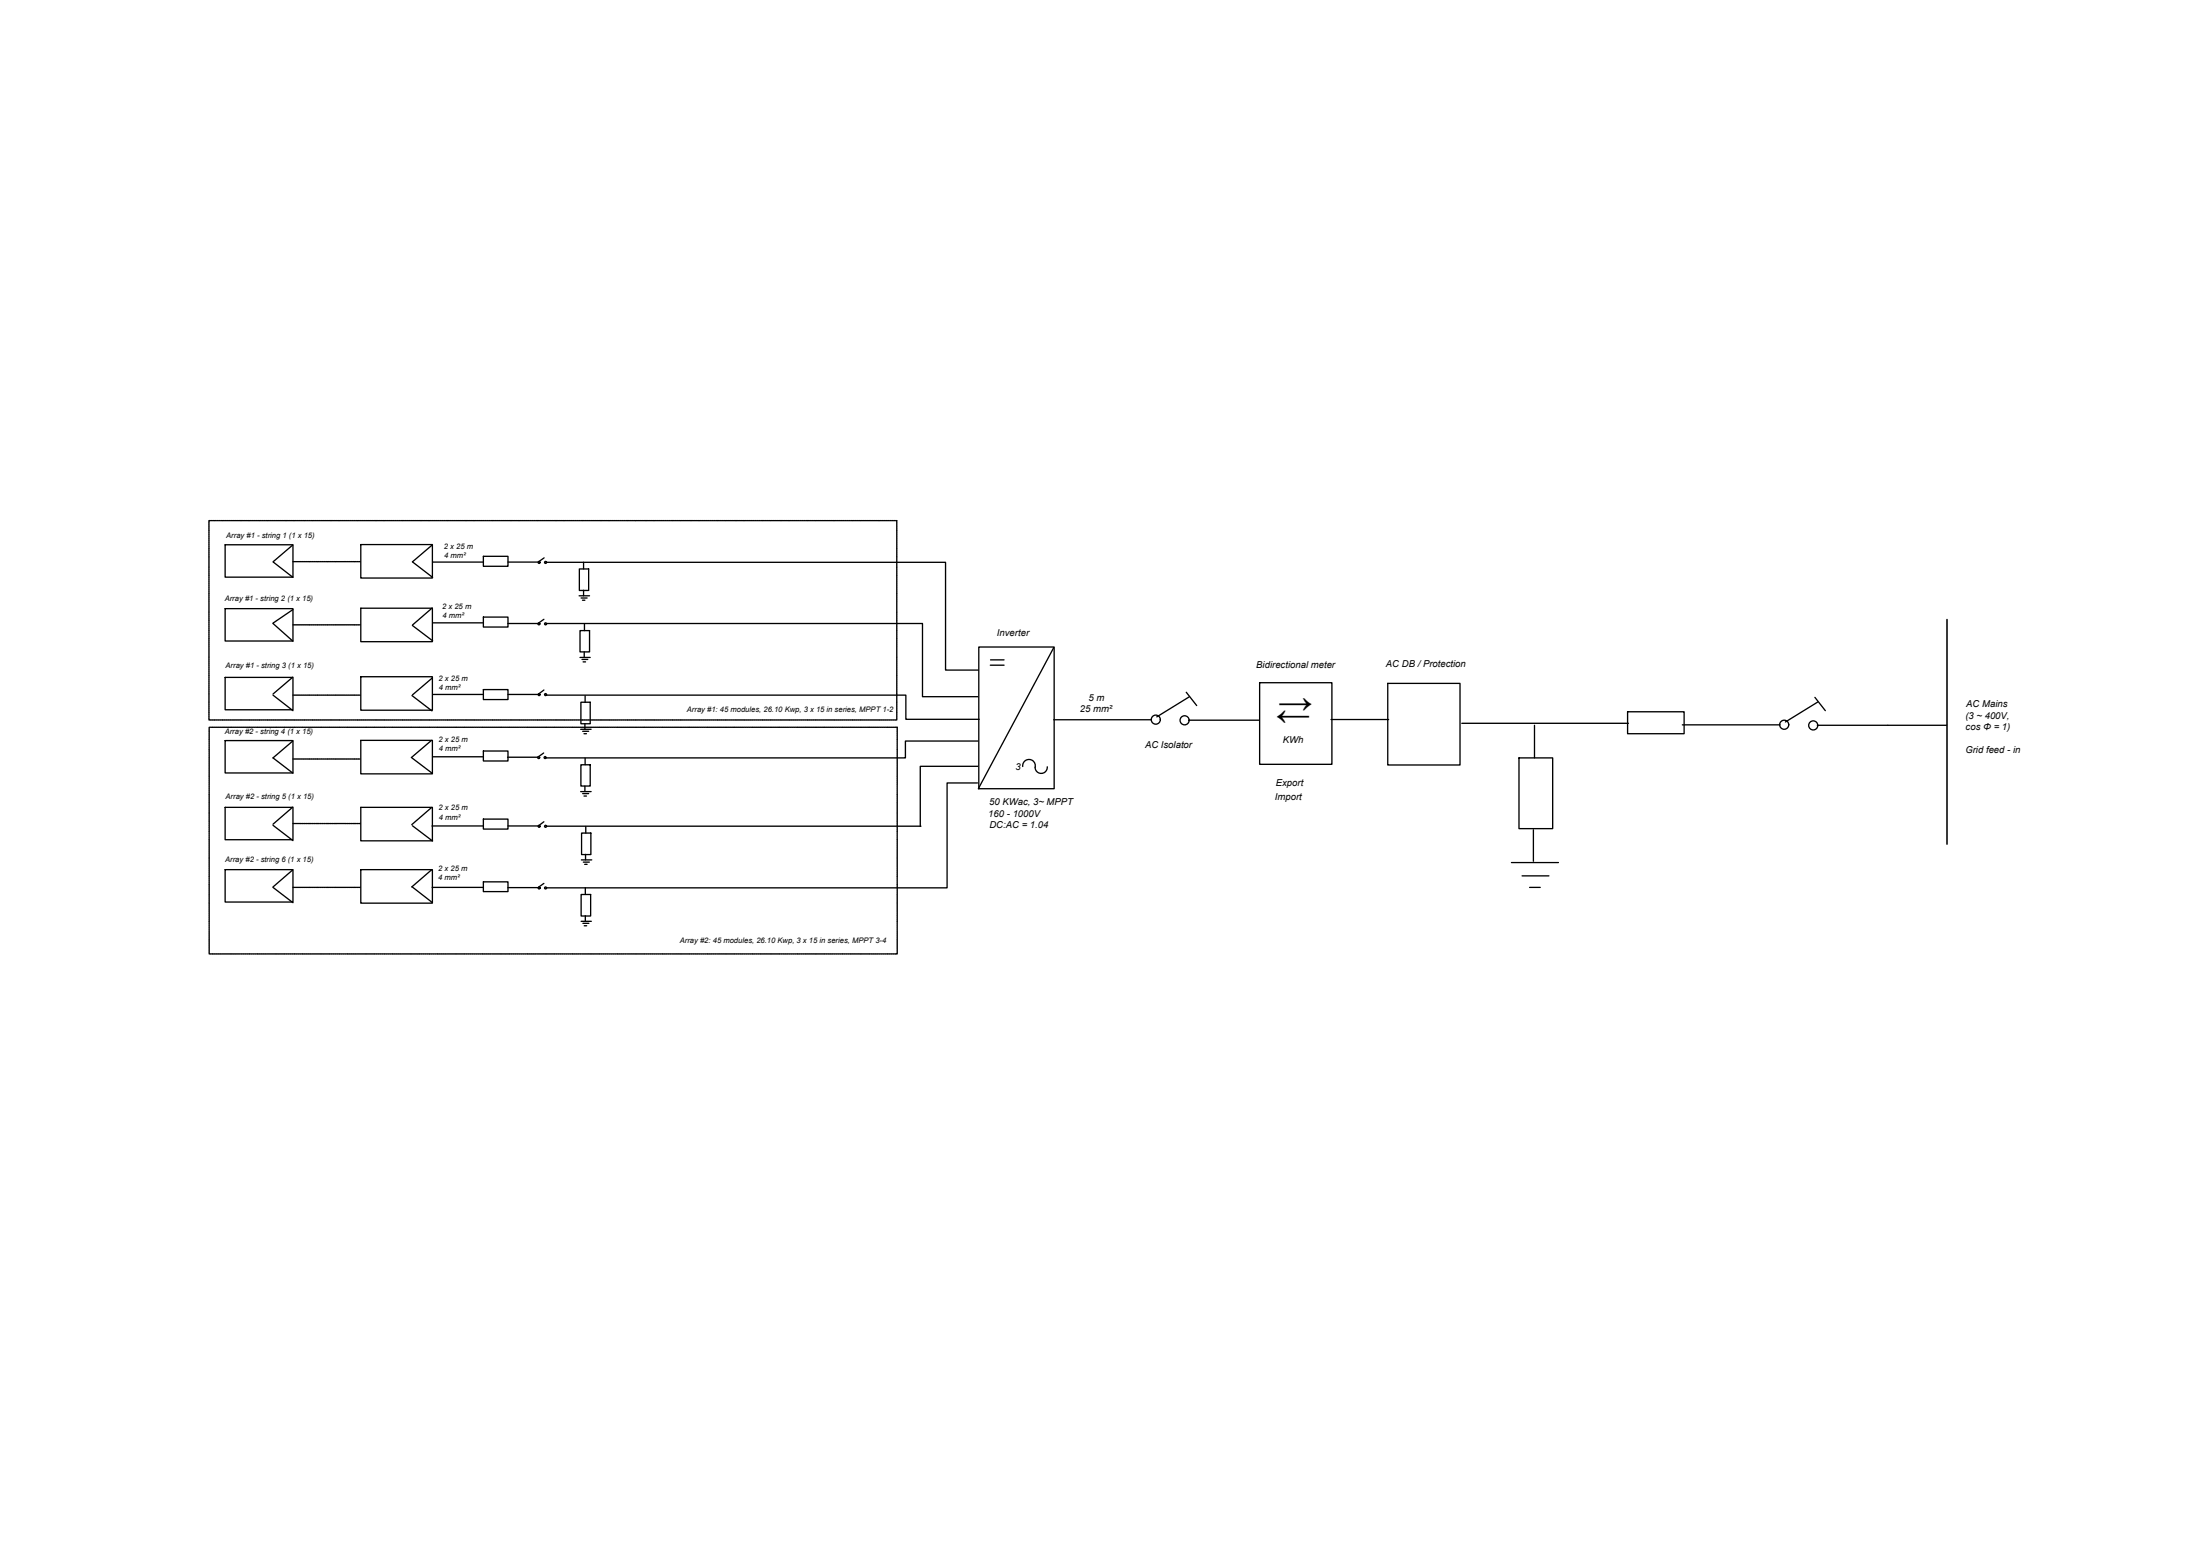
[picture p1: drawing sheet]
<svg xmlns="http://www.w3.org/2000/svg" width="420mm" height="297mm" viewBox="0 0 420 297" stroke-linecap="round" stroke-linejoin="round" font-family="sans-serif">
<!-- layer: 0 -->
<g fill="none" stroke="#000" stroke-width=".25">
<path d="M39.9 99.7v.3M40.1 99.4h-.2v.2M40.2 99.4h.3M40.6 99.4h.7M41.4 99.4h.3M41.8 99.4h.3M42.1 99.4h.8M43 99.4h.3M43.3 99.4h.3M43.7 99.4h.3M44.1 99.4h.3M44.5 99.4h.3"/>
<path d="M44.9 99.4h.3M45.3 99.4h.3M45.7 99.4h.7M46.5 99.4h.3M46.8 99.4h.3M47.2 99.4h.7M48 99.4h.3M48.4 99.4h.3M48.8 99.4h.3M49.2 99.4h.7M50 99.4h.3M50.4 99.4h.3"/>
<path d="M50.7 99.4h.8M51.5 99.4h.3M51.9 99.4h.3M52.3 99.4h.3M52.7 99.4h.3M53.1 99.4h.3M53.5 99.4h.3M53.9 99.4h.3M54.3 99.4h.7M55.1 99.4h.3M55.4 99.4h.3M55.8 99.4h.7"/>
<path d="M56.6 99.4h.3M57 99.4h.3M57.4 99.4h.3M57.8 99.4h.7M58.6 99.4h.3M59 99.4h.3M59.3 99.4h.8M60.1 99.4h.3M60.5 99.4h.3M60.9 99.4h.3M61.3 99.4h.3M61.7 99.4h.3"/>
<path d="M62.1 99.4h.3M62.5 99.4h.3M62.9 99.4h.7M63.7 99.4h.3M64 99.4h.3M64.4 99.4h.7M65.2 99.4h.3M65.6 99.4h.3M66 99.4h.3M66.4 99.4h.3M66.8 99.4h.3M67.2 99.4h.3"/>
<path d="M67.5 99.4h.3M67.9 99.4h.8M68.7 99.4h.3M69.1 99.4h.3M69.5 99.4h.3M69.9 99.4h.3M70.3 99.4h.3M70.7 99.4h.3M71.1 99.4h.3M71.4 99.4h.8M72.2 99.4h.3M72.6 99.4h.3"/>
<path d="M73 99.4h.7M73.8 99.4h.3M74.2 99.4h.3M74.6 99.4h.3M75 99.4h.3M75.4 99.4h.3M75.8 99.4h.3M76.1 99.4h.3M76.5 99.4h.7M77.3 99.4h.3M77.7 99.4h.3M78.1 99.4h.3"/>
<path d="M78.5 99.4h.3M78.9 99.4h.3M79.3 99.4h.3M79.7 99.4h.3M80 99.4h.8M80.8 99.4h.3M81.2 99.4h.3M81.6 99.4h.7M82.4 99.4h.3M82.8 99.4h.3M83.2 99.4h.3M83.6 99.4h.3"/>
<path d="M84 99.4h.3M84.4 99.4h.3M84.7 99.4h.3M85.1 99.4h.7M85.9 99.4h.3M86.3 99.4h.3M86.7 99.4h.3M87.1 99.4h.3M87.5 99.4h.3M87.9 99.4h.3M88.3 99.4h.2M88.6 99.4h.8"/>
<path d="M89.4 99.4h.3M89.8 99.4h.3M90.2 99.4h.7M91 99.4h.3M91.4 99.4h.3M91.8 99.4h.3M92.1 99.4h.4M92.6 99.4h.3M92.9 99.4h.3M93.3 99.4h.3M93.7 99.4h.7M94.5 99.4h.3"/>
<path d="M94.9 99.4h.3M95.3 99.4h.3M95.7 99.4h.3M96.1 99.4h.3M96.5 99.4h.3M96.8 99.4h.3M97.2 99.4h.7M98 99.4h.3M98.4 99.4h.3M98.8 99.4h.7M99.6 99.4h.3M100 99.4h.3"/>
<path d="M100.4 99.4h.3M100.7 99.4h.4M101.2 99.4h.3M101.5 99.4h.3M101.9 99.4h.3M102.3 99.4h.7M103.1 99.4h.3M103.5 99.4h.3M103.9 99.4h.3M104.3 99.4h.3M104.7 99.4h.3M105.1 99.4h.3"/>
<path d="M105.4 99.4h.3M105.8 99.4h.7M106.6 99.4h.3M107 99.4h.3M107.4 99.4h.7M108.2 99.4h.3M108.6 99.4h.3M109 99.4h.2M109.3 99.4h.4M109.8 99.4h.3M110.1 99.4h.3M110.5 99.4h.3"/>
<path d="M110.9 99.4h.7M111.7 99.4h.3M112.1 99.4h.3M112.5 99.4h.3M112.8 99.4h.4M113.3 99.4h.3M113.7 99.4h.2M114 99.4h.3M114.4 99.4h.7M115.2 99.4h.3M115.6 99.4h.3M116 99.4h.7"/>
<path d="M116.8 99.4h.3M117.2 99.4h.3M117.5 99.4h.3M117.9 99.4h.4M118.3 99.4h.3M118.7 99.4h.3M119.1 99.4h.3M119.5 99.4h.7M120.3 99.4h.3M120.7 99.4h.3M121.1 99.4h.7M121.9 99.4h.3"/>
<path d="M122.2 99.4h.3M122.6 99.4h.3M123 99.4h.7M123.8 99.4h.3M124.2 99.4h.3M124.6 99.4h.7M125.4 99.4h.3M125.8 99.4h.3M126.1 99.4h.3M126.5 99.4h.4M126.9 99.4h.3M127.3 99.4h.3"/>
<path d="M127.7 99.4h.3M128.1 99.4h.7M128.9 99.4h.3M129.3 99.4h.3M129.7 99.4h.7M130.5 99.4h.3M130.8 99.4h.3M131.2 99.4h.3M131.6 99.4h.7M132.4 99.4h.3M132.8 99.4h.3M133.2 99.4h.7"/>
<path d="M134 99.4h.3M134.4 99.4h.2M134.7 99.4h.3M135.1 99.4h.4M135.5 99.4h.3M135.9 99.4h.3M136.3 99.4h.3M136.7 99.4h.7M137.5 99.4h.3M137.9 99.4h.3M138.2 99.4h.8M139.1 99.4h.2"/>
<path d="M139.4 99.4h.3M139.8 99.4h.3M140.2 99.4h.7M141 99.4h.3M141.4 99.4h.3M141.8 99.4h.7M142.6 99.4h.3M142.9 99.4h.3M143.3 99.4h.3M143.7 99.4h.3M144.1 99.4h.3M144.5 99.4h.3"/>
<path d="M144.9 99.4h.3M145.3 99.4h.7M146.1 99.4h.3M146.5 99.4h.3M146.8 99.4h.8M147.6 99.4h.3M148 99.4h.3M148.4 99.4h.3M148.8 99.4h.7M149.6 99.4h.3M150 99.4h.3M150.4 99.4h.7"/>
<path d="M151.2 99.4h.3M151.5 99.4h.3M151.9 99.4h.3M152.3 99.4h.3M152.7 99.4h.3M153.1 99.4h.3M153.5 99.4h.3M153.9 99.4h.7M154.7 99.4h.3M155.1 99.4h.2M155.4 99.4h.8M156.2 99.4h.3"/>
<path d="M156.6 99.4h.3M157 99.4h.3M157.4 99.4h.3M157.8 99.4h.3M158.2 99.4h.3M158.6 99.4h.3M158.9 99.4h.8M159.8 99.4h.2M160.1 99.4h.3M160.5 99.4h.3M160.9 99.4h.3M161.3 99.4h.3"/>
<path d="M161.7 99.4h.3M162.1 99.4h.3M162.5 99.4h.7M163.3 99.4h.3M163.6 99.4h.3M164 99.4h.7M164.8 99.4h.3M165.2 99.4h.3M165.6 99.4h.3M166 99.4h.3M166.4 99.4h.3M166.8 99.4h.3"/>
<path d="M167.2 99.4h.3M167.5 99.4h.8M168.3 99.4h.3M168.7 99.4h.3M169.1 99.4h.3M169.5 99.4h.3M169.9 99.4h.3M170.3 99.4h.3M170.7 99.4h.3M171.1 99.4h.2v.2M171.3 99.7v.3M39.9 100.1v.3"/>
<path d="M39.9 100.5v.3M39.9 100.9v.7M39.9 101.7v.3M39.9 102.1v.2M39.9 102.4v.3M39.9 102.8v.4M39.9 103.2v.3M39.9 103.6v.3M39.9 104v.3M39.9 104.4v.7M39.9 105.2v.3M39.9 105.6v.3"/>
<path d="M39.9 105.9v.8M39.9 106.8v.2M39.9 107.1v.3M39.9 107.5v.3M39.9 107.9v.7M39.9 108.7v.3M39.9 109.1v.3M39.9 109.5v.7M39.9 110.3v.3M39.9 110.6v.3M39.9 111v.3M39.9 111.4v.3"/>
<path d="M39.9 111.8v.3M39.9 112.2v.3M39.9 112.6v.3M39.9 113v.7M39.9 113.8v.3M39.9 114.2v.3M39.9 114.5v.3M39.9 114.9v.4M39.9 115.3v.3M39.9 115.7v.3M39.9 116.1v.3M39.9 116.5v.7"/>
<path d="M39.9 117.3v.3M39.9 117.7v.3M39.9 118.1v.7M39.9 118.9v.3M39.9 119.2v.3M39.9 119.6v.3M43 116.2h13v6.2h-13zM43 104h13v6.2h-13zM55.9 104l-3.8 3.3 3.9 2.9M56 116.4l-3.9 2.6 3.9 3.4M56 107.2h.3M56 119.3h.3"/>
<path d="M56.4 107.2h.3M56.4 119.3h.3M56.8 107.2h.3M56.8 119.3h.3M57.1 107.2h.4M57.1 119.3h.4M57.6 107.2h.3M57.6 119.3h.3M57.9 107.2h.3M57.9 119.3h.3M58.3 107.2h.3M58.3 119.3h.3"/>
<path d="M58.7 107.2h.7M58.7 119.3h.7M59.5 107.2h.3M59.5 119.3h.3M59.9 107.2h.3M59.9 119.3h.3M60.3 107.2h.7M60.3 119.3h.7M61.1 107.2h.3M61.1 119.3h.3M61.5 107.2h.3M61.5 119.3h.3"/>
<path d="M61.8 107.2h.3M61.8 119.3h.3M62.2 107.2h.7M62.2 119.3h.7M63 107.2h.3M63 119.3h.3M63.4 107.2h.3M63.4 119.3h.3M63.8 107.2h.7M63.8 119.3h.7M64.6 107.2h.3M64.6 119.3h.3"/>
<path d="M65 107.2h.3M65 119.3h.3M65.3 107.2h.3M65.3 119.3h.3M65.7 107.2h.4M65.7 119.3h.4M66.2 107.2h.2M66.2 119.3h.2M66.5 107.2h.3M66.5 119.3h.3M66.9 107.2h.3M66.9 119.3h.3"/>
<path d="M67.3 107.2h.7M67.3 119.3h.7M68.1 107.2h.3M68.1 119.3h.3M68.5 107.2h.3M68.5 119.3h.3M68.9 104h13.7v6.3h-13.7zM68.9 116.1h13.7v6.4h-13.7zM78.8 119.4l3.8 2.9M82.5 116.1l-3.7 3.2M82.5 104l-3.7 3.3 3.8 2.9M82.6 107.3h9.6"/>
<path d="M82.6 118.9h9.6M92.3 106.2h4.7v1.9h-4.7zM92.3 117.8h4.7v1.9h-4.7zM97 119h5.7M97 107.3h5.8M103.9 118.2l-1 .7M103.9 106.5l-1 .7M104.3 107.3h76.3v20.6h6.2M104.3 119h71.9v14h10.6M110.6 113.7h2M110.6 108.6h1.8v4.1h-1.8zM111 114.2h1.1"/>
<path d="M111.2 114.6h.5M111.4 107.3v1.3M111.4 112.7v1M111.6 119.1v1.3M171.3 100.1v.3M171.3 100.5v.3M171.3 100.9v.7M171.3 101.7v.3M171.3 102.1v.2M171.3 102.4v.3M171.3 102.8v.4M171.3 103.2v.3"/>
<path d="M171.3 103.6v.3M171.3 104v.3M171.3 104.4v.7M171.3 105.2v.3M171.3 105.6v.3M171.3 105.9v.8M171.3 106.8v.2M171.3 107.1v.3M171.3 107.5v.3M171.3 107.9v.7M171.3 108.7v.3M171.3 109.1v.3"/>
<path d="M171.3 109.5v.7M171.3 110.3v.3M171.3 110.6v.3M171.3 111v.3M171.3 111.4v.3M171.3 111.8v.3M171.3 112.2v.3M171.3 112.6v.3M171.3 113v.7M171.3 113.8v.3M171.3 114.2v.3M171.3 114.5v.3"/>
<path d="M171.3 114.9v.4M171.3 115.3v.3M171.3 115.7v.3M171.3 116.1v.3M171.3 116.5v.7M171.3 117.3v.3M171.3 117.7v.3M171.3 118.1v.7M171.3 118.9v.3M171.3 119.2v.3M171.3 119.6v.3M39.9 137.2v.2h.2"/>
<path d="M39.9 120v.7M39.9 120.8v.3M39.9 121.2v.3M39.9 121.6v.7M39.9 122.4v.3M39.9 122.8v.2M39.9 123.1v.3M39.9 123.5v.4M39.9 123.9v.3M39.9 124.3v.3M39.9 124.7v.3M39.9 125.1v.7"/>
<path d="M39.9 125.9v.3M39.9 126.3v.3M39.9 126.6v.3M39.9 127v.4M39.9 127.5v.2M39.9 127.8v.3M39.9 128.2v.3M39.9 128.6v.7M39.9 129.4v.3M39.9 129.8v.3M39.9 130.2v.3M39.9 130.5v.4"/>
<path d="M39.9 131v.3M39.9 131.3v.3M39.9 131.7v.3M39.9 132.1v.7M39.9 132.9v.3M39.9 133.3v.3M39.9 133.7v.7M39.9 134.5v.3M39.9 134.9v.3M39.9 135.2v.3M39.9 135.6v.7M39.9 136.4v.3"/>
<path d="M39.9 136.8v.3M39.9 139.2v.7M40.2 138.8h-.3v.3M40.2 137.4h.3M40.2 138.8h.8M40.6 137.4h.7M41 138.8h.3M41.4 137.4h.3M41.4 138.8h.3M41.8 137.4h.3M41.8 138.8h.3M42.1 137.4h.8"/>
<path d="M42.2 138.8h.3M42.6 138.8h.3M43 137.4h.3M43 129.3h13v6.2h-13zM43 138.8h.3M43.3 137.4h.3M43.4 138.8h.3M43.7 137.4h.3M43.8 138.8h.7M44.1 137.4h.3M44.5 137.4h.3M44.6 138.8h.3"/>
<path d="M44.9 137.4h.3M44.9 138.8h.3M45.3 137.4h.3M45.3 138.8h.3M45.7 137.4h.7M45.7 138.8h.3M46.1 138.8h.3M46.5 137.4h.3M46.5 138.8h.3M46.8 137.4h.3M46.9 138.8h.3M47.2 137.4h.7"/>
<path d="M47.3 138.8h.7M48 137.4h.3M48.1 138.8h.3M48.4 137.4h.3M48.5 138.8h.3M48.8 137.4h.3M48.8 138.8h.8M49.2 137.4h.7M49.6 138.8h.3M50 137.4h.3M50 138.8h.3M50.4 137.4h.3"/>
<path d="M50.4 138.8h.3M50.7 137.4h.8M50.8 138.8h.3M51.2 138.8h.3M51.5 137.4h.3M51.6 138.8h.3M51.9 137.4h.3M52 138.8h.3M52.1 132.7l3.9 3M52.3 137.4h.3M52.4 138.8h.7M52.7 137.4h.3"/>
<path d="M53.1 137.4h.3M53.2 138.8h.3M53.5 137.4h.3M53.5 138.8h.3M53.9 137.4h.3M53.9 138.8h.7M54.3 137.4h.7M54.7 138.8h.3M55.1 137.4h.3M55.1 138.8h.3M55.4 137.4h.3M55.5 138.8h.3"/>
<path d="M55.8 137.4h.7M55.9 138.8h.7M55.9 129.3l-3.8 3.2M56 132.7h.3M56.4 132.7h.3M56.6 137.4h.3M56.7 138.8h.3M56.8 132.7h.3M57 137.4h.3M57.1 138.8h.2M57.1 132.7h.4M57.4 137.4h.3"/>
<path d="M57.4 138.8h.8M57.6 132.7h.3M57.8 137.4h.7M57.9 132.7h.3M58.2 138.8h.3M58.3 132.7h.3M58.6 137.4h.3M58.6 138.8h.3M58.7 132.7h.7M59 137.4h.3M59 138.8h.3M59.3 137.4h.8"/>
<path d="M59.4 138.8h.3M59.5 132.7h.3M59.8 138.8h.3M59.9 132.7h.3M60.1 137.4h.3M60.2 138.8h.3M60.3 132.7h.7M60.5 137.4h.3M60.6 138.8h.3M60.9 137.4h.3M60.9 138.8h.8M61.1 132.7h.3"/>
<path d="M61.3 137.4h.3M61.5 132.7h.3M61.7 137.4h.3M61.8 138.8h.2M61.8 132.7h.3M62.1 137.4h.3M62.1 138.8h.3M62.2 132.7h.7M62.5 137.4h.3M62.5 138.8h.7M62.9 137.4h.7M63 132.7h.3"/>
<path d="M63.3 138.8h.3M63.4 132.7h.3M63.7 137.4h.3M63.7 138.8h.3M63.8 132.7h.7M64 137.4h.3M64.1 138.8h.3M64.4 137.4h.7M64.5 138.8h.7M64.6 132.7h.3M65 132.7h.3M65.2 137.4h.3"/>
<path d="M65.3 138.8h.3M65.3 132.7h.3M65.6 137.4h.3M65.6 138.8h.3M65.7 132.7h.4M66 137.4h.3M66 138.8h.7M66.2 132.7h.2M66.4 137.4h.3M66.5 132.7h.3M66.8 137.4h.3M66.8 138.8h.3"/>
<path d="M66.9 132.7h.3M67.2 137.4h.3M67.2 138.8h.3M67.3 132.7h.7M67.5 137.4h.3M67.6 138.8h.3M67.9 137.4h.8M68 138.8h.3M68.1 132.7h.3M68.4 138.8h.3M68.5 132.7h.3M68.7 137.4h.3"/>
<path d="M68.8 138.8h.3M68.9 129.2h13.7v6.4h-13.7zM69.1 137.4h.3M69.2 138.8h.3M69.5 137.4h.3M69.5 138.8h.8M69.9 137.4h.3M70.3 137.4h.3M70.3 138.8h.3M70.7 137.4h.3M70.7 138.8h.3M71.1 137.4h.3"/>
<path d="M71.1 138.8h.7M71.4 137.4h.8M71.9 138.8h.3M72.2 137.4h.3M72.3 138.8h.3M72.6 137.4h.3M72.7 138.8h.3M73 137.4h.7M73.1 138.8h.7M73.8 137.4h.3M73.9 138.8h.3M74.2 137.4h.3"/>
<path d="M74.2 138.8h.3M74.6 137.4h.3M74.6 138.8h.7M75 137.4h.3M75.4 137.4h.3M75.4 138.8h.3M75.8 137.4h.3M75.8 138.8h.3M76.1 137.4h.3M76.2 138.8h.3M76.5 137.4h.7M76.6 138.8h.3"/>
<path d="M77 138.8h.3M77.3 137.4h.3M77.4 138.8h.3M77.7 137.4h.3M77.8 138.8h.2M78.1 137.4h.3M78.1 138.8h.8M78.5 137.4h.3M78.7 132.8l3.8 2.9M78.9 137.4h.3M78.9 138.8h.3M79.3 137.4h.3"/>
<path d="M79.3 138.8h.3M79.7 137.4h.3M79.7 138.8h.7M80 137.4h.8M80.5 138.8h.3M80.8 137.4h.3M80.9 138.8h.3M81.2 137.4h.3M81.3 138.8h.3M81.6 137.4h.7M81.6 138.8h.8M82.4 137.4h.3"/>
<path d="M82.5 138.8h.2M82.5 129.4l-3.7 3.3M82.6 132.6h9.6M82.8 137.4h.3M82.8 138.8h.3M83.2 137.4h.3M83.2 138.8h.7M83.6 137.4h.3M84 137.4h.3M84 138.8h.3M84.4 137.4h.3M84.4 138.8h.3"/>
<path d="M84.7 137.4h.3M84.8 138.8h.3M85.1 137.4h.7M85.2 138.8h.3M85.6 138.8h.3M85.9 137.4h.3M86 138.8h.3M86.3 137.4h.3M86.3 138.8h.3M86.7 137.4h.3M86.7 138.8h.7M87.1 137.4h.3"/>
<path d="M87.5 137.4h.3M87.5 138.8h.3M87.9 137.4h.3M87.9 138.8h.3M88.3 137.4h.2M88.3 138.8h.7M88.6 137.4h.8M89.1 138.8h.3M89.4 137.4h.3M89.5 138.8h.3M89.8 137.4h.3M89.9 138.8h.3"/>
<path d="M90.2 137.4h.7M90.2 138.8h.4M90.7 138.8h.3M91 137.4h.3M91 138.8h.3M91.4 137.4h.3M91.4 138.8h.3M91.8 137.4h.3M91.8 138.8h.7M92.1 137.4h.4M92.3 131.6h4.7v1.9h-4.7zM92.6 137.4h.3"/>
<path d="M92.6 138.8h.3M92.9 137.4h.3M93 138.8h.3M93.3 137.4h.3M93.4 138.8h.3M93.7 137.4h.7M93.8 138.8h.3M94.2 138.8h.3M94.5 137.4h.3M94.6 138.8h.3M94.9 137.4h.3M94.9 138.8h.3"/>
<path d="M95.3 137.4h.3M95.3 138.8h.7M95.7 137.4h.3M96.1 137.4h.3M96.1 138.8h.3M96.5 137.4h.3M96.5 138.8h.3M96.8 137.4h.3M96.9 138.8h.7M97 132.6h5.7M97.2 137.4h.7M97.7 138.8h.3"/>
<path d="M98 137.4h.3M98.1 138.8h.3M98.4 137.4h.3M98.5 138.8h.2M98.8 137.4h.7M98.8 138.8h.4M99.3 138.8h.3M99.6 137.4h.3M99.6 138.8h.3M100 137.4h.3M100 138.8h.3M100.4 137.4h.3"/>
<path d="M100.4 138.8h.7M100.7 137.4h.4M101.2 137.4h.3M101.2 138.8h.3M101.5 137.4h.3M101.6 138.8h.3M101.9 137.4h.3M102 138.8h.3M102.3 137.4h.7M102.3 138.8h.4M102.8 138.8h.3M103.1 137.4h.3"/>
<path d="M103.2 138.8h.2M103.5 137.4h.3M103.5 138.8h.3M103.9 131.7l-1 .8M103.9 137.4h.3M103.9 138.8h.7M104.3 132.7h68.7v4.6h14M104.3 137.4h.3M104.7 137.4h.3M104.7 138.8h.3M105.1 137.4h.3M105.1 138.8h.3"/>
<path d="M105.4 137.4h.3M105.5 138.8h.7M105.8 137.4h.7M106.3 138.8h.3M106.6 137.4h.3M106.7 138.8h.3M107 137.4h.3M107 138.8h.3M107.4 137.4h.7M107.4 138.8h.4M107.9 138.8h.2M108.2 137.4h.3"/>
<path d="M108.2 138.8h.3M108.6 137.4h.3M108.6 138.8h.3M109 137.4h.2M109 138.8h.7M109.3 137.4h.4M109.8 137.4h.3M109.8 138.8h.3M110.1 137.4h.3M110.2 138.8h.3M110.5 137.4h.3M110.6 138.8h.3"/>
<path d="M110.8 120.4h1.8v4h-1.8zM110.8 125.5h1.9M110.9 139.2h2M110.9 137.4h.7M110.9 134.1h1.8v4.1h-1.8zM110.9 138.8h.4M111.2 125.9h1.1M111.3 139.6h1.1M111.4 126.4h.4M111.4 138.8h.3M111.6 124.4v1.1M111.7 138.2v1"/>
<path d="M111.7 137.4h.3M111.7 132.8v1.3M111.7 138.8h.3M112.1 137.4h.3M112.1 138.8h.3M112.5 137.4h.3M112.5 138.8h.7M112.8 137.4h.4M113.3 137.4h.3M113.3 138.8h.3M113.7 137.4h.2M113.7 138.8h.3"/>
<path d="M114 137.4h.3M114.1 138.8h.7M114.4 137.4h.7M114.9 138.8h.3M115.2 137.4h.3M115.3 138.8h.3M115.6 137.4h.3M115.6 138.8h.3M116 137.4h.7M116 138.8h.4M116.4 138.8h.3M116.8 137.4h.3"/>
<path d="M116.8 138.8h.3M117.2 137.4h.3M117.2 138.8h.3M117.5 137.4h.3M117.6 138.8h.7M117.9 137.4h.4M118.3 137.4h.3M118.4 138.8h.3M118.7 137.4h.3M118.8 138.8h.3M119.1 137.4h.3M119.2 138.8h.3"/>
<path d="M119.5 137.4h.7M119.5 138.8h.4M120 138.8h.3M120.3 137.4h.3M120.3 138.8h.3M120.7 137.4h.3M120.7 138.8h.3M121.1 137.4h.7M121.1 138.8h.7M121.9 137.4h.3M121.9 138.8h.3M122.2 137.4h.3"/>
<path d="M122.3 138.8h.3M122.6 137.4h.3M122.7 138.8h.7M123 137.4h.7M123.5 138.8h.3M123.8 137.4h.3M123.9 138.8h.2M124.2 137.4h.3M124.2 138.8h.3M124.6 137.4h.7M124.6 138.8h.4M125 138.8h.3"/>
<path d="M125.4 137.4h.3M125.4 138.8h.3M125.8 137.4h.3M125.8 138.8h.3M126.1 137.4h.3M126.2 138.8h.7M126.5 137.4h.4M126.9 137.4h.3M127 138.8h.3M127.3 137.4h.3M127.4 138.8h.3M127.7 137.4h.3"/>
<path d="M127.7 138.8h.3M128.1 137.4h.7M128.1 138.8h.4M128.6 138.8h.2M128.9 137.4h.3M128.9 138.8h.3M129.3 137.4h.3M129.3 138.8h.3M129.7 137.4h.7M129.7 138.8h.7M130.5 137.4h.3M130.5 138.8h.3"/>
<path d="M130.8 137.4h.3M130.9 138.8h.3M131.2 137.4h.3M131.3 138.8h.7M131.6 137.4h.7M132.1 138.8h.3M132.4 137.4h.3M132.4 138.8h.3M132.8 137.4h.3M132.8 138.8h.3M133.2 137.4h.7M133.2 138.8h.3"/>
<path d="M133.6 138.8h.3M134 137.4h.3M134 138.8h.3M134.4 137.4h.2M134.4 138.8h.3M134.7 137.4h.3M134.8 138.8h.7M135.1 137.4h.4M135.5 137.4h.3M135.6 138.8h.3M135.9 137.4h.3M136 138.8h.3"/>
<path d="M136.3 137.4h.3M136.3 138.8h.3M136.7 137.4h.7M136.7 138.8h.4M137.1 138.8h.3M137.5 137.4h.3M137.5 138.8h.3M137.9 137.4h.3M137.9 138.8h.3M138.2 137.4h.8M138.3 138.8h.7M139.1 137.4h.2"/>
<path d="M139.1 138.8h.3M139.4 137.4h.3M139.5 138.8h.3M139.8 137.4h.3M139.9 138.8h.7M140.2 137.4h.7M140.7 138.8h.3M141 137.4h.3M141 138.8h.3M141.4 137.4h.3M141.4 138.8h.3M141.8 137.4h.7"/>
<path d="M141.8 138.8h.3M142.2 138.8h.3M142.6 137.4h.3M142.6 138.8h.3M142.9 137.4h.3M143 138.8h.3M143.3 137.4h.3M143.4 138.8h.7M143.7 137.4h.3M144.1 137.4h.3M144.2 138.8h.3M144.5 137.4h.3"/>
<path d="M144.6 138.8h.3M144.9 137.4h.3M144.9 138.8h.8M145.3 137.4h.7M145.7 138.8h.3M146.1 137.4h.3M146.1 138.8h.3M146.5 137.4h.3M146.5 138.8h.3M146.8 137.4h.8M146.9 138.8h.7M147.6 137.4h.3"/>
<path d="M147.7 138.8h.3M148 137.4h.3M148.1 138.8h.3M148.4 137.4h.3M148.4 138.8h.8M148.8 137.4h.7M149.3 138.8h.2M149.6 137.4h.3M149.6 138.8h.3M150 137.4h.3M150 138.8h.3M150.4 137.4h.7"/>
<path d="M150.4 138.8h.3M150.8 138.8h.3M151.2 137.4h.3M151.2 138.8h.3M151.5 137.4h.3M151.6 138.8h.3M151.9 137.4h.3M152 138.8h.7M152.3 137.4h.3M152.7 137.4h.3M152.8 138.8h.3M153.1 137.4h.3"/>
<path d="M153.1 138.8h.3M153.5 137.4h.3M153.5 138.8h.7M153.9 137.4h.7M154.3 138.8h.3M154.7 137.4h.3M154.7 138.8h.3M155.1 137.4h.2M155.1 138.8h.3M155.4 137.4h.8M155.5 138.8h.7M156.2 137.4h.3"/>
<path d="M156.3 138.8h.3M156.6 137.4h.3M156.7 138.8h.3M157 137.4h.3M157 138.8h.8M157.4 137.4h.3M157.8 137.4h.3M157.8 138.8h.3M158.2 137.4h.3M158.2 138.8h.3M158.6 137.4h.3M158.6 138.8h.3"/>
<path d="M158.9 137.4h.8M159 138.8h.3M159.4 138.8h.3M159.8 137.4h.2M159.8 138.8h.3M160.1 137.4h.3M160.2 138.8h.3M160.5 137.4h.3M160.6 138.8h.7M160.9 137.4h.3M161.3 137.4h.3M161.4 138.8h.3"/>
<path d="M161.7 137.4h.3M161.7 138.8h.3M162.1 137.4h.3M162.1 138.8h.7M162.5 137.4h.7M162.9 138.8h.3M163.3 137.4h.3M163.3 138.8h.3M163.6 137.4h.3M163.7 138.8h.3M164 137.4h.7M164.1 138.8h.7"/>
<path d="M164.8 137.4h.3M164.9 138.8h.3M165.2 137.4h.3M165.3 138.8h.3M165.6 137.4h.3M165.6 138.8h.8M166 137.4h.3M166.4 137.4h.3M166.4 138.8h.3M166.8 137.4h.3M166.8 138.8h.3M167.2 137.4h.3"/>
<path d="M167.2 138.8h.3M167.5 137.4h.8M167.6 138.8h.3M168 138.8h.3M168.3 137.4h.3M168.4 138.8h.3M168.7 137.4h.3M168.8 138.8h.3M169.1 137.4h.3M169.1 138.8h.8M169.5 137.4h.3M169.9 137.4h.3"/>
<path d="M170 138.8h.3M170.3 137.4h.3M170.3 138.8h.3M170.7 137.4h.3M170.7 138.8h.7v.3M171.3 137.2v.2h-.2M171.3 120v.7M171.3 120.8v.3M171.3 121.2v.3M171.3 121.6v.7M171.3 122.4v.3M171.3 122.8v.2"/>
<path d="M171.3 123.1v.3M171.3 123.5v.4M171.3 123.9v.3M171.3 124.3v.3M171.3 124.7v.3M171.3 125.1v.7M171.3 125.9v.3M171.3 126.3v.3M171.3 126.6v.3M171.3 127v.4M171.3 127.5v.2M171.3 127.8v.3"/>
<path d="M171.3 128.2v.3M171.3 128.6v.7M171.3 129.4v.3M171.3 129.8v.3M171.3 130.2v.3M171.3 130.5v.4M171.3 131v.3M171.3 131.3v.3M171.3 131.7v.3M171.3 132.1v.7M171.3 132.9v.3M171.3 133.3v.3"/>
<path d="M171.3 133.7v.7M171.3 134.5v.3M171.3 134.9v.3M171.3 135.2v.3M171.3 135.6v.7M171.3 136.4v.3M171.3 136.8v.3M171.4 139.2v.7M186.9 123.5h14.4v27.1h-14.4zM189.1 127h2.7M189.2 126h2.6M201.2 123.6l-14.4 27"/>
<path d="M201.2 137.4h18.7M226.6 132.2l1.9 2.5M227 137.5h13.5M227.1 133l-6.2 3.8M240.6 130.3h13.8v15.6h-13.8zM254.2 137.4h11M265 130.5h13.8v15.5h-13.8zM279.2 138.1h31.8M293.1 138.5v6.2M310.8 135.9h10.8v4.2h-10.8zM321.3 138.4h18.7M346.6 133.1l2 2.6"/>
<path d="M347.1 138.5h24.7M347.2 134l-6.2 3.8M39.9 140v.3M39.9 140.4v.3M39.9 140.8v.7M39.9 141.6v.3M39.9 142v.3M39.9 142.4v.2M39.9 142.7v.8M39.9 143.5v.3M39.9 143.9v.3M39.9 144.3v.7"/>
<path d="M39.9 145.1v.3M39.9 145.5v.3M39.9 145.9v.3M39.9 146.2v.4M39.9 146.7v.3M39.9 147.1v.2M39.9 147.4v.3M39.9 147.8v.7M39.9 148.6v.3M39.9 149v.3M39.9 149.4v.3M39.9 149.8v.3"/>
<path d="M39.9 150.2v.3M39.9 150.6v.3M39.9 150.9v.3M39.9 151.3v.7M39.9 152.1v.3M39.9 152.5v.3M39.9 152.9v.7M39.9 153.7v.3M39.9 154.1v.3M39.9 154.5v.3M39.9 154.8v.8M39.9 155.6v.3"/>
<path d="M39.9 156v.3M39.9 156.4v.7M39.9 157.2v.3M39.9 157.6v.3M39.9 158v.3M39.9 158.4v.7M39.9 159.2v.3M39.9 159.5v.3M39.9 159.9v.7M43 141.4h13v6.2h-13zM43 154.1h13v6.2h-13zM52.1 157.6l3.9 2.9"/>
<path d="M55.9 141.5l-3.8 3.2 3.9 2.9M55.9 154.1l-3.8 3.2M56 144.9h.3M56 157.2h.3M56.4 144.9h.3M56.4 157.2h.3M56.8 144.9h.3M56.8 157.2h.3M57.1 144.9h.4M57.1 157.2h.4M57.6 144.9h.3M57.6 157.2h.3"/>
<path d="M57.9 144.9h.3M57.9 157.2h.3M58.3 144.9h.3M58.3 157.2h.3M58.7 144.9h.7M58.7 157.2h.7M59.5 144.9h.3M59.5 157.2h.3M59.9 144.9h.3M59.9 157.2h.3M60.3 144.9h.7M60.3 157.2h.7"/>
<path d="M61.1 144.9h.3M61.1 157.2h.3M61.5 144.9h.3M61.5 157.2h.3M61.8 144.9h.3M61.8 157.2h.3M62.2 144.9h.7M62.2 157.2h.7M63 144.9h.3M63 157.2h.3M63.4 144.9h.3M63.4 157.2h.3"/>
<path d="M63.8 144.9h.7M63.8 157.2h.7M64.6 144.9h.3M64.6 157.2h.3M65 144.9h.3M65 157.2h.3M65.3 144.9h.3M65.3 157.2h.3M65.7 144.9h.4M65.7 157.2h.4M66.2 144.9h.2M66.2 157.2h.2"/>
<path d="M66.5 144.9h.3M66.5 157.2h.3M66.9 144.9h.3M66.9 157.2h.3M67.3 144.9h.7M67.3 157.2h.7M68.1 144.9h.3M68.1 157.2h.3M68.5 144.9h.3M68.5 157.2h.3M68.9 141.3h13.7v6.4h-13.7zM68.9 154.1h13.7v6.4h-13.7z"/>
<path d="M78.6 144.6l3.8 2.9M78.8 157.6l3.8 3M82.4 154.2l-3.8 3.2M82.4 141.3l-3.8 3.3M82.5 157.7h9.7M82.6 144.5h9.6M92.3 143.4h4.7v1.9h-4.7zM92.3 156.4h4.7v1.9h-4.7zM96.9 144.6h5.8M97 157.7h5.7M103.8 143.7l-1 .8M103.9 156.9l-1 .7"/>
<path d="M104.3 157.7h71.6M110.9 151.1h2M110.9 146h1.8v4.1h-1.8zM111.1 159h1.7v4.1h-1.7zM111.3 151.5h1.1M111.5 140.1h.5M111.5 152h.5M111.7 150.1v1M111.7 144.7v1.3M111.9 157.8v1.2M171.4 140v.3M171.4 140.4v.3"/>
<path d="M171.4 140.8v.7M171.4 141.6v.3M171.4 142v.3M171.4 142.4v.2M171.4 142.7v.8M171.4 143.5v.3M171.4 143.9v.3M171.4 144.3v.7M171.4 145.1v.3M171.4 145.5v.3M171.4 145.9v.3M171.4 146.2v.4"/>
<path d="M171.4 146.7v.3M171.4 147.1v.2M171.4 147.4v.3M171.4 147.8v.7M171.4 148.6v.3M171.4 149v.3M171.4 149.4v.3M171.4 149.8v.3M171.4 150.2v.3M171.4 150.6v.3M171.4 150.9v.3M171.4 151.3v.7"/>
<path d="M171.4 152.1v.3M171.4 152.5v.3M171.4 152.9v.7M171.4 153.7v.3M171.4 154.1v.3M171.4 154.5v.3M171.4 154.8v.8M171.4 155.6v.3M171.4 156v.3M171.4 156.4v.7M171.4 157.2v.3M171.4 157.6v.3"/>
<path d="M171.4 158v.3M171.4 158.4v.7M171.4 159.2v.3M171.4 159.5v.3M171.4 159.9v.7M186.7 149.5h-5.8v20h-76.5M186.8 141.5h-13.9v3.2h-68.6M186.8 146.3h-11v11.5M195.3 146.3a1.21 1.21 0 0 1 1.3-1.3 1.21 1.21 0 0 1 1.1 1.5M200 146.4a1.16 1.16 0 0 1-1.1 1.2 1.16 1.16 0 0 1-1.2-1.1M290.1 144.7h6.4v13.5h-6.4zM292.8 158.4v6"/>
<path d="M39.9 160.7v.3M39.9 161.1v.3M39.9 161.5v.3M39.9 161.9v.3M39.9 162.3v.3M39.9 162.7v.3M39.9 163.1v.3M39.9 163.4v.8M39.9 164.2v.3M39.9 164.6v.3M39.9 165v.3M39.9 165.4v.3"/>
<path d="M39.9 165.8v.3M39.9 166.2v.3M39.9 166.6v.3M39.9 166.9v.8M39.9 167.8v.2M39.9 168.1v.3M39.9 168.5v.7M39.9 169.3v.3M39.9 169.7v.3M39.9 170.1v.3M39.9 170.5v.7M39.9 171.3v.3"/>
<path d="M39.9 171.6v.3M39.9 172v.7M39.9 172.8v.3M39.9 173.2v.3M39.9 173.6v.3M39.9 174v.3M39.9 174.4v.3M39.9 174.8v.3M39.9 175.2v.3M39.9 175.5v.8M39.9 176.3v.3M39.9 176.7v.3"/>
<path d="M39.9 177.1v.3M39.9 177.5v.3M39.9 177.9v.3M39.9 178.3v.3M39.9 178.7v.3M39.9 179.1v.7M39.9 179.9v.3M43 166h13v6.2h-13zM52.1 169.4l3.9 2.9M55.9 166.1l-3.8 3.2M56 169.4h.3M56.4 169.4h.3"/>
<path d="M56.8 169.4h.3M57.1 169.4h.4M57.6 169.4h.3M57.9 169.4h.3M58.3 169.4h.3M58.7 169.4h.7M59.5 169.4h.3M59.9 169.4h.3M60.3 169.4h.7M61.1 169.4h.3M61.5 169.4h.3M61.8 169.4h.3"/>
<path d="M62.2 169.4h.7M63 169.4h.3M63.4 169.4h.3M63.8 169.4h.7M64.6 169.4h.3M65 169.4h.3M65.3 169.4h.3M65.7 169.4h.4M66.2 169.4h.2M66.5 169.4h.3M66.9 169.4h.3M67.3 169.4h.7"/>
<path d="M68.1 169.4h.3M68.5 169.4h.3M68.9 166h13.7v6.4h-13.7zM78.7 169.3l3.8 2.9M82.4 166.1l-3.8 3.2M82.5 169.4h9.8M92.3 168.3h4.7v1.9h-4.7zM97 169.4h5.7M103.9 168.6l-1 .8M111 170.8h1.8v4.1h-1.8zM111 175.9h1.9M111 164.2h2"/>
<path d="M111.3 176.3h1.2M111.4 164.6h1.2M111.6 176.7h.4M111.7 165h.4M111.8 169.5v1.3M111.8 174.8v1M111.8 163.1v1.1M171.4 160.7v.3M171.4 161.1v.3M171.4 161.5v.3M171.4 161.9v.3M171.4 162.3v.3"/>
<path d="M171.4 162.7v.3M171.4 163.1v.3M171.4 163.4v.8M171.4 164.2v.3M171.4 164.6v.3M171.4 165v.3M171.4 165.4v.3M171.4 165.8v.3M171.4 166.2v.3M171.4 166.6v.3M171.4 166.9v.8M171.4 167.8v.2"/>
<path d="M171.4 168.1v.3M171.4 168.5v.7M171.4 169.3v.3M171.4 169.7v.3M171.4 170.1v.3M171.4 170.5v.7M171.4 171.3v.3M171.4 171.6v.3M171.4 172v.7M171.4 172.8v.3M171.4 173.2v.3M171.4 173.6v.3"/>
<path d="M171.4 174v.3M171.4 174.4v.3M171.4 174.8v.3M171.4 175.2v.3M171.4 175.5v.8M171.4 176.3v.3M171.4 176.7v.3M171.4 177.1v.3M171.4 177.5v.3M171.4 177.9v.3M171.4 178.3v.3M171.4 178.7v.3"/>
<path d="M171.4 179.1v.7M171.4 179.9v.3M288.7 164.7h8.9M290.7 167.2h5.1M292.1 169.4h2.1M39.9 181.8v.3h.3M39.9 180.2v.3M39.9 180.6v.3M39.9 181v.3M39.9 181.4v.3M40.2 182.1h.8M41 182.1h.3"/>
<path d="M41.4 182.1h.3M41.8 182.1h.3M42.2 182.1h.3M42.6 182.1h.3M43 182.1h.3M43.4 182.1h.3M43.8 182.1h.7M44.6 182.1h.3M44.9 182.1h.3M45.3 182.1h.3M45.7 182.1h.3M46.1 182.1h.3"/>
<path d="M46.5 182.1h.3M46.9 182.1h.3M47.3 182.1h.7M48.1 182.1h.3M48.5 182.1h.3M48.8 182.1h.8M49.6 182.1h.3M50 182.1h.3M50.4 182.1h.3M50.8 182.1h.3M51.2 182.1h.3M51.6 182.1h.3"/>
<path d="M52 182.1h.3M52.4 182.1h.7M53.2 182.1h.3M53.5 182.1h.3M53.9 182.1h.7M54.7 182.1h.3M55.1 182.1h.3M55.5 182.1h.3M55.9 182.1h.7M56.7 182.1h.3M57.1 182.1h.2M57.4 182.1h.8"/>
<path d="M58.2 182.1h.3M58.6 182.1h.3M59 182.1h.3M59.4 182.1h.3M59.8 182.1h.3M60.2 182.1h.3M60.6 182.1h.3M60.9 182.1h.8M61.8 182.1h.2M62.1 182.1h.3M62.5 182.1h.7M63.3 182.1h.3"/>
<path d="M63.7 182.1h.3M64.1 182.1h.3M64.5 182.1h.7M65.3 182.1h.3M65.6 182.1h.3M66 182.1h.7M66.8 182.1h.3M67.2 182.1h.3M67.6 182.1h.3M68 182.1h.3M68.4 182.1h.3M68.8 182.1h.3"/>
<path d="M69.2 182.1h.3M69.5 182.1h.8M70.3 182.1h.3M70.7 182.1h.3M71.1 182.1h.7M71.9 182.1h.3M72.3 182.1h.3M72.7 182.1h.3M73.1 182.1h.7M73.9 182.1h.3M74.2 182.1h.3M74.6 182.1h.7"/>
<path d="M75.4 182.1h.3M75.8 182.1h.3M76.2 182.1h.3M76.6 182.1h.3M77 182.1h.3M77.4 182.1h.3M77.8 182.1h.2M78.1 182.1h.8M78.9 182.1h.3M79.3 182.1h.3M79.7 182.1h.7M80.5 182.1h.3"/>
<path d="M80.9 182.1h.3M81.3 182.1h.3M81.6 182.1h.8M82.5 182.1h.2M82.8 182.1h.3M83.2 182.1h.7M84 182.1h.3M84.4 182.1h.3M84.8 182.1h.3M85.2 182.1h.3M85.6 182.1h.3M86 182.1h.3"/>
<path d="M86.3 182.1h.3M86.7 182.1h.7M87.5 182.1h.3M87.9 182.1h.3M88.3 182.1h.7M89.1 182.1h.3M89.5 182.1h.3M89.9 182.1h.3M90.2 182.1h.4M90.7 182.1h.3M91 182.1h.3M91.4 182.1h.3"/>
<path d="M91.8 182.1h.7M92.6 182.1h.3M93 182.1h.3M93.4 182.1h.3M93.8 182.1h.3M94.2 182.1h.3M94.6 182.1h.3M94.9 182.1h.3M95.3 182.1h.7M96.1 182.1h.3M96.5 182.1h.3M96.9 182.1h.7"/>
<path d="M97.7 182.1h.3M98.1 182.1h.3M98.5 182.1h.2M98.8 182.1h.4M99.3 182.1h.3M99.6 182.1h.3M100 182.1h.3M100.4 182.1h.7M101.2 182.1h.3M101.6 182.1h.3M102 182.1h.3M102.3 182.1h.4"/>
<path d="M102.8 182.1h.3M103.2 182.1h.2M103.5 182.1h.3M103.9 182.1h.7M104.7 182.1h.3M105.1 182.1h.3M105.5 182.1h.7M106.3 182.1h.3M106.7 182.1h.3M107 182.1h.3M107.4 182.1h.4M107.9 182.1h.2"/>
<path d="M108.2 182.1h.3M108.6 182.1h.3M109 182.1h.7M109.8 182.1h.3M110.2 182.1h.3M110.6 182.1h.3M110.9 182.1h.4M111.4 182.1h.3M111.7 182.1h.3M112.1 182.1h.3M112.5 182.1h.7M113.3 182.1h.3"/>
<path d="M113.7 182.1h.3M114.1 182.1h.7M114.9 182.1h.3M115.3 182.1h.3M115.6 182.1h.3M116 182.1h.4M116.4 182.1h.3M116.8 182.1h.3M117.2 182.1h.3M117.6 182.1h.7M118.4 182.1h.3M118.8 182.1h.3"/>
<path d="M119.2 182.1h.3M119.5 182.1h.4M120 182.1h.3M120.3 182.1h.3M120.7 182.1h.3M121.1 182.1h.7M121.9 182.1h.3M122.3 182.1h.3M122.7 182.1h.7M123.5 182.1h.3M123.9 182.1h.2M124.2 182.1h.3"/>
<path d="M124.6 182.1h.4M125 182.1h.3M125.4 182.1h.3M125.8 182.1h.3M126.2 182.1h.7M127 182.1h.3M127.4 182.1h.3M127.7 182.1h.3M128.1 182.1h.4M128.6 182.1h.2M128.9 182.1h.3M129.3 182.1h.3"/>
<path d="M129.7 182.1h.7M130.5 182.1h.3M130.9 182.1h.3M131.3 182.1h.7M132.1 182.1h.3M132.4 182.1h.3M132.8 182.1h.3M133.2 182.1h.3M133.6 182.1h.3M134 182.1h.3M134.4 182.1h.3M134.8 182.1h.7"/>
<path d="M135.6 182.1h.3M136 182.1h.3M136.3 182.1h.3M136.7 182.1h.4M137.1 182.1h.3M137.5 182.1h.3M137.9 182.1h.3M138.3 182.1h.7M139.1 182.1h.3M139.5 182.1h.3M139.9 182.1h.7M140.7 182.1h.3"/>
<path d="M141 182.1h.3M141.4 182.1h.3M141.8 182.1h.3M142.2 182.1h.3M142.6 182.1h.3M143 182.1h.3M143.4 182.1h.7M144.2 182.1h.3M144.6 182.1h.3M144.9 182.1h.8M145.7 182.1h.3M146.1 182.1h.3"/>
<path d="M146.5 182.1h.3M146.9 182.1h.7M147.7 182.1h.3M148.1 182.1h.3M148.4 182.1h.8M149.3 182.1h.2M149.6 182.1h.3M150 182.1h.3M150.4 182.1h.3M150.8 182.1h.3M151.2 182.1h.3M151.6 182.1h.3"/>
<path d="M152 182.1h.7M152.8 182.1h.3M153.1 182.1h.3M153.5 182.1h.7M154.3 182.1h.3M154.7 182.1h.3M155.1 182.1h.3M155.5 182.1h.7M156.3 182.1h.3M156.7 182.1h.3M157 182.1h.8M157.8 182.1h.3"/>
<path d="M158.2 182.1h.3M158.6 182.1h.3M159 182.1h.3M159.4 182.1h.3M159.8 182.1h.3M160.2 182.1h.3M160.6 182.1h.7M161.4 182.1h.3M161.7 182.1h.3M162.1 182.1h.7M162.9 182.1h.3M163.3 182.1h.3"/>
<path d="M163.7 182.1h.3M164.1 182.1h.7M164.9 182.1h.3M165.3 182.1h.3M165.6 182.1h.8M166.4 182.1h.3M166.8 182.1h.3M167.2 182.1h.3M167.6 182.1h.3M168 182.1h.3M168.4 182.1h.3M168.8 182.1h.3"/>
<path d="M169.1 182.1h.8M170 182.1h.3M170.3 182.1h.3M170.7 182.1h.4M171.4 181.8v.3h-.3M171.4 180.2v.3M171.4 180.6v.3M171.4 181v.3M171.4 181.4v.3"/>
<circle cx="102.9" cy="119.1" r=".19"/>
<circle cx="103" cy="107.4" r=".19"/>
<circle cx="104.2" cy="119.1" r=".19"/>
<circle cx="104.2" cy="107.4" r=".19"/>
<circle cx="103" cy="132.6" r=".19"/>
<circle cx="104.2" cy="132.6" r=".19"/>
<circle cx="220.7" cy="137.4" r=".87"/>
<circle cx="226.2" cy="137.5" r=".87"/>
<circle cx="340.7" cy="138.4" r=".87"/>
<circle cx="346.3" cy="138.5" r=".87"/>
<circle cx="102.9" cy="144.6" r=".19"/>
<circle cx="103" cy="157.7" r=".19"/>
<circle cx="104.1" cy="144.6" r=".19"/>
<circle cx="104.2" cy="157.7" r=".19"/>
<circle cx="103" cy="169.5" r=".19"/>
<circle cx="104.2" cy="169.5" r=".19"/>
</g>
<path d="M371.8 118.3v42.8" fill="none" stroke="#000" stroke-width=".3"/>
<g font-size="6.6">
<text x="244.1" y="136.1">→</text>
<text x="250.3" y="135.2" transform="rotate(-180 250.3 135.2)">→</text>
</g>
<g font-size="1.8">
<text x="190.4" y="121.5">Inverter</text>
<text x="239.9" y="127.5">Bidirectional meter</text>
<text x="264.7" y="127.3">AC DB / Protection</text>
<text x="206.2" y="136">25 mm²</text>
<text x="207.9" y="133.8">5 m</text>
<text x="375.4" y="137.2">(3 ~ 400V,</text>
<text x="375.5" y="135">AC Mains</text>
<text x="218.7" y="142.8">AC Isolator</text>
<text x="245" y="141.8">KWh</text>
<text x="375.4" y="143.7">Grid feed - in</text>
<text x="375.4" y="139.4">cos Φ = 1)</text>
<text x="193.9" y="147">3</text>
<text x="188.8" y="155.9">160 - 1000V</text>
<text x="188.9" y="153.7">50 KWac, 3~ MPPT</text>
<text x="243.5" y="152.7">Import</text>
<text x="243.7" y="150.1">Export</text>
<text x="189" y="158.1">DC:AC = 1.04</text>
</g>
<g font-size="1.5">
<text x="43.2" y="102.7">Array #1 - string 1 (1 x 15)</text>
<text x="84.8" y="104.7">2 x 25 m</text>
<text x="84.8" y="106.5">4 mm²</text>
<text x="42.9" y="114.7">Array #1 - string 2 (1 x 15)</text>
<text x="84.4" y="116.2">2 x 25 m</text>
<text x="84.5" y="118">4 mm²</text>
<text x="43.1" y="127.5">Array #1 - string 3 (1 x 15)</text>
<text x="83.8" y="129.9">2 x 25 m</text>
<text x="83.8" y="131.6">4 mm²</text>
<text x="131.2" y="136">Array #1: 45 modules, 26.10 Kwp, 3 x 15 in series, MPPT 1-2</text>
<text x="42.9" y="140.1">Array #2 - string 4 (1 x 15)</text>
<text x="83.8" y="141.7">2 x 25 m</text>
<text x="83.8" y="143.5">4 mm²</text>
<text x="43.1" y="152.5">Array #2 - string 5 (1 x 15)</text>
<text x="83.8" y="154.7">2 x 25 m</text>
<text x="83.8" y="156.4">4 mm²</text>
<text x="43" y="164.5">Array #2 - string 6 (1 x 15)</text>
<text x="83.7" y="166.3">2 x 25 m</text>
<text x="83.7" y="168">4 mm²</text>
<text x="129.8" y="179.9">Array #2: 45 modules, 26.10 Kwp, 3 x 15 in series, MPPT 3-4</text>
</g>
</svg>
